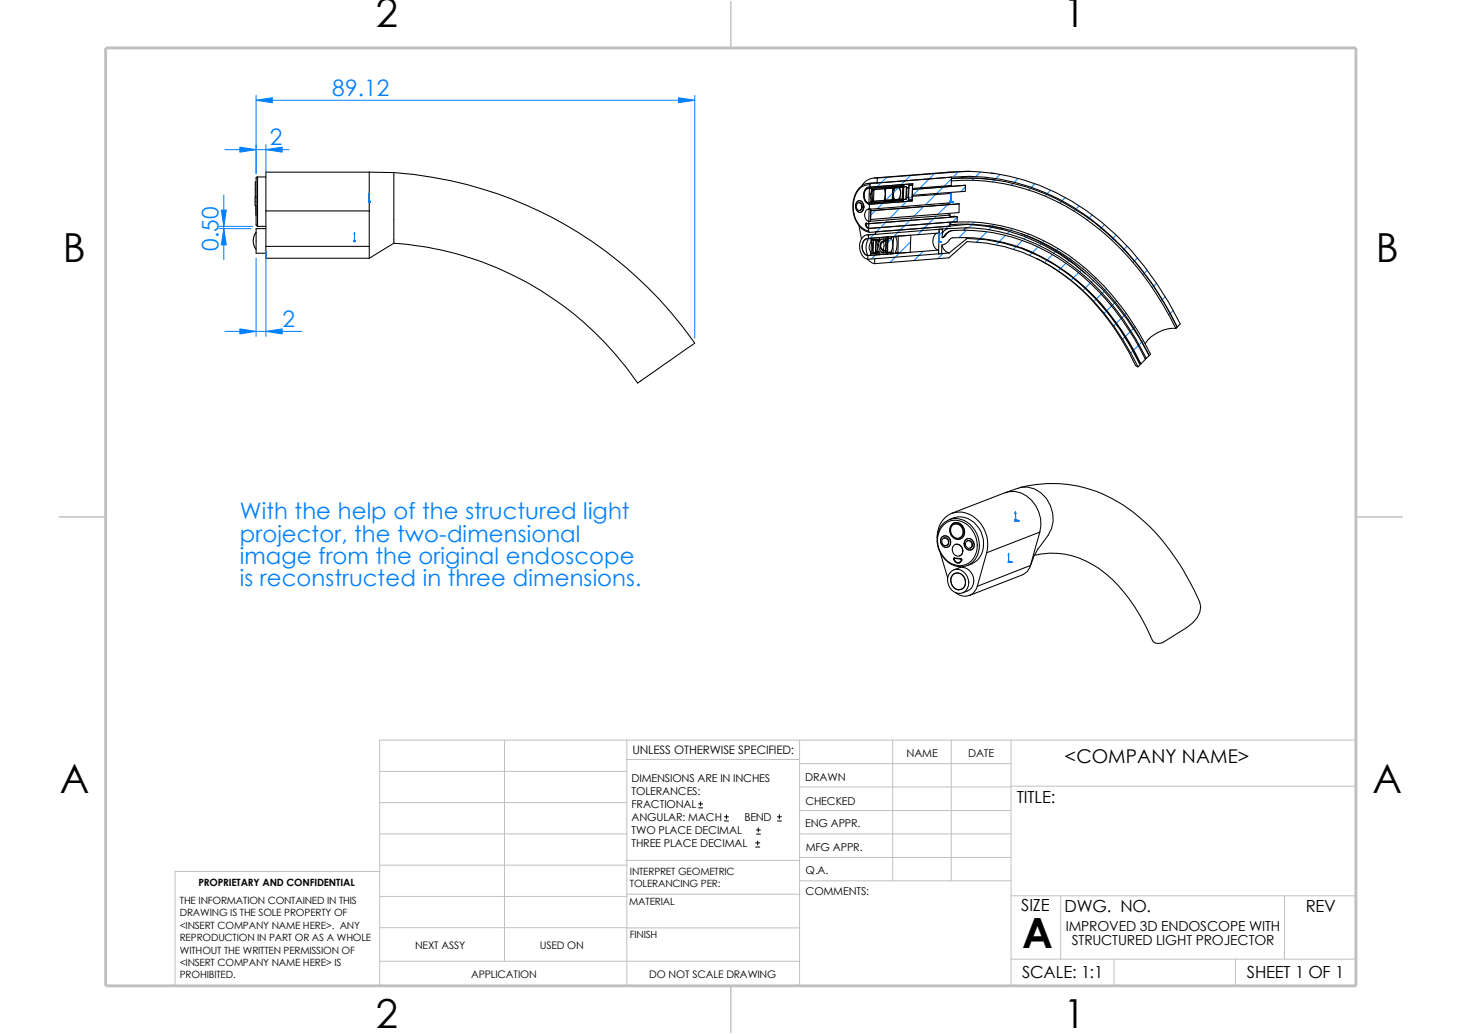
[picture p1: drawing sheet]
<svg xmlns="http://www.w3.org/2000/svg" width="297mm" height="210mm" viewBox="0 0 297 210" stroke-linecap="round" stroke-linejoin="round" font-family="sans-serif">
<g fill="none" stroke="#c0c0c0" stroke-width=".2">
<path d="M77.1 156.7h50.2M102.5 150.3v44.9M127.3 150.3v49.9M127.3 154.3h35.1M162.4 159.9h43M162.4 150.3v49.9M162.4 155.1h43M181.4 150.3v28.6M193.3 150.3v28.6M205.4 150.3v49.9M205.4 159.7h70.1M77.1 177h-41.5v23.2h239.9v-49.9h-198.4v49.9"/>
<path d="M77.1 163h50.2M77.1 175.7h50.2M77.1 169.4h50.2M127.3 174.8h35.1M162.4 174.2h43M162.4 169.4h43M162.4 164.6h43M162.4 178.9h43M77.1 195.2h85.3M77.1 188.4h50.2M77.1 182.1h50.2M127.3 188.5h35.1"/>
<path d="M127.3 181.6h35.1M205.4 181.9h70.1M205.4 194.8h70.1M215.5 181.9v12.9M226.3 194.8v5.4M251 194.8v5.4M260.9 181.9v12.9"/>
</g>
<path d="M148.5 .2v9.5M11.9 105h9.6M275.5 105h9.5M148.5 200.2v9.6" fill="none" stroke="#c0c0c0" stroke-width=".3"/>
<path d="M21.5 9.7h254v190.5h-254z" fill="none" stroke="#c0c0c0" stroke-width=".59"/>
<g fill="none" stroke="#000" stroke-width=".21">
<path d="M52 37h-.1v3h.1M52.3 35.9h-.1l-.2 .3v9.6l.3 .1M52.3 35.9v10.1h1.7M52.3 35.9h1.7M75 35l5 .1M80 35.1v14.3M80 35.1a81.3 81.3 0 0 1 61.1 34.6l-11.6 8.1a65.3 65.3 0 0 0-49.5-28.4M176.4 38.3h.3M176.6 38.3l-.1 2.9M176.6 38.3a1.19 1.19 0 0 0-1 1.5 1.4 1.4 0 0 0 .9 1.4M176.7 37.5a3.3 3.3 0 0 0-3.2 3.1 5.4 5.4 0 0 0 2.4 6.2l.5 .1M176.7 38a1.45 1.45 0 0 0-1.2 2 1.56 1.56 0 0 0 1.1 1.5"/>
<path d="M176.7 37.5v.8M177 37.3l-.3 .2M177 37.3a3.6 3.6 0 0 0-3.6 3.5 5.9 5.9 0 0 0 2.2 6l1 .4M177 38.2v.8a1.17 1.17 0 0 0 0 1.4v.8M177 38.2l-.4 .1M177.3 38.5h-.3v2.4M177.3 38.5l-.1 2.4M177.5 38.5l2.2-.2a4.4 4.4 0 0 1-.1 2.4l-2.1 .2M177.5 38.5v.2h-.2v-.2M177.5 38.5v2.4M178.2 36.2a3.3 3.3 0 0 0-3.2 1.6M178.2 36.2v1l-1.8 .1"/>
<path d="M179.7 38.3h.1M179.9 38.3l1.5-.1-.1 2.4-1.5 .1zM181.5 38.6l-.1 .1M182.7 38.1l-1 .1a4.2 4.2 0 0 0 0 2.4M182.7 38.1a2.25 2.25 0 0 1-.1 2.4M183.4 38.1h-.7M183.4 38.1l-.1 2.3M183.4 38.1l-5.9 .4M183.6 37.5v.6h-.2v-.2l-3.5 .3v-.2l-2.9 .2M183.6 37.7l-6.9 .6M183.6 37.5l-6.9 .5M184.1 38.2v2"/>
<path d="M184.1 37.9h-.5l-.1 2.6h.6M184.1 37.9v.3M184.1 37.9v2.6M184.5 38.1l-.4 .1M184.5 38.1l-.1 2M184.7 37.6v.6l-.2-.1M184.7 37.6l-.1 3M185.4 38.5l10.7-.9v1.3l-10.8 .8zM185.4 37.6h-.7M185.4 37.6l-.1 3M185.4 37.3l-8.7 .7M185.4 37.3l-1.8 .2"/>
<path d="M185.4 37.3v.3M192.7 35h.6M192.7 35l-15.1 1.2M192.9 39.1l.3 .2M193.1 37.7l-.3 .2M193.2 39.3l-7.9 .6v.9M193.2 39.3l-.1 1.9-16.5 1.3M193.3 36.2h.1a39.7 39.7 0 0 1 8.5 .3M193.3 36a42.1 42.1 0 0 1 32.7 12.2 62.6 62.6 0 0 1 13.1 18.2M193.3 36l-16.3 1.3M193.3 36v1.7l-7.9 .6v-1M193.3 35l-15.1 1.2"/>
<path d="M196.1 35.9l-.8 .3M196.1 37.6h.1M196.9 34.8a44.1 44.1 0 0 1 30 13.1 65.4 65.4 0 0 1 12.9 17.9l-.7 .6M196.9 34.8l-4.3 .2M196.9 34.8l-3.6 .2M201.3 35.2l.8 .1M202.1 36.6h.3M52 43.7h.1M52 47.2l-.4 .7-.2 .8 .1 1 .5 1M52 40.2h-.2l.2 3.5M54 50v2.5h21v-2.5M54 42.8v-7.8h21v7.8"/>
<path d="M54 46.4h-2v5h2M54 42.8h21M54 50h21M54 42.8v7.2M75 42.8v7.2M80 49.4l-5 3.1M174.2 40.9a1.04 1.04 0 0 1 1.1 .3 1.04 1.04 0 0 1 .1 1.2 .79 .79 0 0 1-.9 .7 .79 .79 0 0 1-.6-.9 1.29 1.29 0 0 1 .3-1.3zM174.3 41.2a.8 .8 0 0 1 .8 .7 .8 .8 0 0 1-.6 .9 .9 .9 0 0 1-.2-1.6zM174.5 41.1a.82 .82 0 0 1 .7 .8 .82 .82 0 0 1-.6 .9M174.5 45.8l.5 2.7M175.8 45.6h.1M175.8 45.6a.93 .93 0 0 0 .7 .8"/>
<path d="M175.9 45.6l.3 .6 .3 .1M175.9 45.6h.1M175.9 45.6l.1 .4 .5 .3M176 45.3l-.1 .3M176 45.3l.5 .1M176 45.4l.5 .1M176 45.3l-.2 .3M176 45.4l-.1 .2M176 45.3v.1M176.3 52.7l.7 .6 .7 .3M176.3 51.9v.8M176.4 48.4a1.74 1.74 0 0 0-.9 2.9l.2 .3 .6 .3"/>
<path d="M176.4 48.4a3.8 3.8 0 0 0-.1 3.5M176.4 42.5h.2M176.4 47.7v.7M176.4 47.7a2.09 2.09 0 0 0-1.7 2.8 2.36 2.36 0 0 0 1.6 2.2M176.5 46.4l-.1 .5M176.5 45.5v.8M176.5 41.2h.5M176.6 45.4l-.1 .1M176.6 42.5a1.16 1.16 0 0 0-.8 1.9l.2 .3 .5 .3M176.6 42.5h.3l-.1 2.5h-.3M176.6 42.5l-.1 2.5M176.6 41.5v1"/>
<path d="M176.9 42.8l18-1.4-.1 1.8-17.9 1.4zM176.9 51.5h.1M176.9 51.4h.1M176.9 51.5v.4M177 40.9v.3M177 48.4v.5l.1-.2-.1 2.8M177 48.4v.7a1.68 1.68 0 0 0-.1 2.1v.7M177 48.4h-.6M177 51.4l-.1 .1M177 51.4v.1M177.2 40.9h-.2M177.2 40.6l.3 .1"/>
<path d="M177.4 51.4h.1M177.4 51.4v.1M177.4 51.5h-.4M177.5 48.7h-.5l1.4-.1v.4a2.7 2.7 0 0 0 0 2M177.5 48.8l-.1 2.6M177.5 48.8h.1M177.5 48.7l.7-.1v.3M177.5 40.7v.2M177.5 48.7v.1M177.5 40.7h-.3v.2M177.5 48.7a5.7 5.7 0 0 0-.1 2.8M177.7 53.6l15.1-1.2 3.7-3.3a36.1 36.1 0 0 1 25.4 11.8 54.8 54.8 0 0 1 9.3 13.6"/>
<path d="M177.7 52.5v1.1M177.8 51.4h-.4M177.8 51.1h.3M177.9 48.8h-.4M177.9 48.8l-.1 2.6M177.9 48.8l.2 .1M178.1 51.1l-.3 .3M178.1 51.4h.3M178.1 51.1v.1M178.1 51.2v.2l-.7 .1M178.1 48.9l-.2 .1M178.2 48.9l.2-.1z"/>
<path d="M178.2 48.9a3.1 3.1 0 0 0-.1 2.3M178.2 48.9h-.1M178.4 51.4l-1.5 .1M178.4 51v.2h-.3M178.4 51l.2 .1M178.6 51.7l-1.7 .2M178.6 51.1h-.2v.3M178.6 51.1v.6M178.7 48.3l-.1 .3h.9v.4M178.7 48.3l-1.7 .1M178.7 48.3l-.1 .6h-.2M179.2 48.6a1.6 1.6 0 0 0 .2 2.8"/>
<path d="M179.4 49a1.01 1.01 0 0 0-.6 1 1.01 1.01 0 0 0 .7 .9h-.1M179.4 51.4h-.8v.3M179.4 50.9v.5M179.5 51.1l.3 .2M179.5 50.7v.7l.7-.1-.2-.1M179.5 49.1a.84 .84 0 0 0-.6 .8 .84 .84 0 0 0 .6 .8M179.5 49.1l.1 1-.1 .6M179.5 49a.96 .96 0 0 0-.7 .8 .96 .96 0 0 0 .4 1l.2 .1M179.5 48.9h.4l.1 .5-.2 1.5M179.5 48.6h.1M179.5 48.9l.5 .1M179.5 48.9v.2"/>
<path d="M179.5 48.6v.4M179.6 40.6l.1 .1M179.7 40.6l.1-.1v.2zM179.8 40.7h.1M179.8 48.9h-.1M179.8 50.9h-.3M179.8 50.8h.2M179.8 50.9h.2h-.3M179.8 50.9v.4M179.8 41l3.7-.3-6.8 .5-.1 .3M179.8 41l-2.8 .2M179.9 48.9h-.3"/>
<path d="M179.9 48.5h.1l-.1 .4zM180 50.8v.5h-.2M180 49v1.8M180 48.8h.3M180.3 48.1v.7M180.3 48.1h.1M180.3 48.8h.1h-.4v.2M180.3 48.1l-1.6 .2M180.3 48.5l-.8 .1M180.3 51v.6M180.3 51h-.1v.6h.1M180.3 51h-.3"/>
<path d="M180.4 48.1l-.2 1.8 .1 1.1M181 51.2l.5 .2M181 51.6h-.7M181 51.2v.4M181.1 48.1h-.7M181.1 48.1v.3M181.1 48.4l-.7 .1-.1 2.8 .7-.1M181.1 48.4a3.5 3.5 0 0 1-.1 2.8M181.3 40.5l.1 .1M181.3 40l.2 .1M181.5 51.5l-.5 .1M181.5 51.4l-.5 .1"/>
<path d="M181.5 51.4v.1M181.5 40.5l.2 .1M181.6 48l-.5 .2 .1-.1M181.6 48l-.2 2.2 .1 1.3M181.6 48l-.5 .1M181.9 51.5h-.4M181.9 51.2l.5 .2M181.9 48h-.3M181.9 48a4.6 4.6 0 0 1 0 3.5M182.2 48.1h-.2M182.4 51.4l-.5 .1M182.4 51.4h.1"/>
<path d="M182.5 48h-.6M182.5 48l2.5-.2-.1 3.5-2.5 .1M182.5 48l-.1 3.4M182.6 40.5l-.9 .1M183.3 40.2l.2 .1M183.3 40.4l-.7 .1M183.3 40.4l-5.8 .5M183.5 40.3h-.2v.3l-3.5 .3v.1M183.5 40.3v.7M183.5 41l-6.9 .5M184.1 40.2v.3M184.4 40.1l-.3 .1"/>
<path d="M184.4 40.1h.2v.5M185.3 40.8l-8.7 .7M185.3 40.8l-1.8 .2M185.3 40.6h-.7M185.3 40.6v.2M190.4 47.4a1.96 1.96 0 0 0 .3 3.4M190.7 51.6l.6-.1v-1.8a3.4 3.4 0 0 0 2-1.3 34.8 34.8 0 0 1 25.6 8.6 51.2 51.2 0 0 1 12.9 16.9M190.7 50.8l-14.4 1.1M190.7 50.8v.8M190.8 46.6l-14.4 1.1M190.8 46.6v.7l-14.4 1.1M190.8 46.6l-.1 5"/>
<path d="M190.8 46.6l.7-.1-.1 1.8M191.3 49.9l.3 .6 .6 .6 .6 .3M191.9 47.9l-.5 .4M192.1 47.8l-.2 .1M192.1 47.8l-.2 .3-.5 .2M192.6 43.4l.4 .3M192.8 51.4l-16.5 1.3M192.9 41.2l-.5 .4M193 46.4a36.8 36.8 0 0 1 28.2 10.4 55.6 55.6 0 0 1 11.7 16M193 46.4l-.7 .1-.6 .4-.3 .6M193 46.4l-2.2 .2M193 45.9l3.6-.3a41 41 0 0 1 27.3 13.2 59.1 59.1 0 0 1 9.6 13.4"/>
<path d="M193 45.9v-.7a37.8 37.8 0 0 1 29.4 11 53.7 53.7 0 0 1 11.3 15.7l-.2 .3M193 45.9l-16.3 1.3-.3-.3M193 45.9l-15.1 1.2v.5l-1.8 .1M193 45.6a37.5 37.5 0 0 1 29.2 11 56.2 56.2 0 0 1 11.3 15.6M193 43.7l-16.5 1.3v.4M193 43.7v.4M193.6 46.8h-.1a2.06 2.06 0 0 0-1.6 1.1M193.6 46.8a2.19 2.19 0 0 0-1.5 1M193.6 46.8a37 37 0 0 1 28.2 11 53.7 53.7 0 0 1 10.9 15.2l-.9 .9M193.9 43.9l-.9 .1M193.9 43.9l.6 .1M193.9 43.9h.1"/>
<path d="M194.5 44l-18 1.4M194.5 44l-.1 1-17.9 1.4M194.8 41.4h.1M196.2 48.3l.3 .1M196.4 46.3l-.4 .2-.2 .3M196.5 48.4l-3.7 3M196.5 48.4a36.5 36.5 0 0 1 26.2 12.4 52.3 52.3 0 0 1 8.9 13.3l-.4 .4M201 45.9l3.1 .6M207.4 47.5a39.2 39.2 0 0 1 13.2 8.1M207.6 50.4l2.6 1.1M210.5 52.5a43.3 43.3 0 0 1 18.7 18.8l1.5 2.9 .5 .3M216.5 55.3a51.6 51.6 0 0 1 15.2 18.6h.1"/>
<path d="M231.4 73.4v.2M232.9 72.8h-.3M233.5 72.2l-.6 .6M238.9 66.7a7.4 7.4 0 0 0-6.3 3.1M239.1 66.4a57.2 57.2 0 0 0-20.6-23.8 41.4 41.4 0 0 0-25.2-6.3v.4a42.1 42.1 0 0 1 32.4 11.9 60.9 60.9 0 0 1 13.2 18.1M239.1 66.4l-.2 .3M206.9 99.1l-2.6 .9M206.9 99.2a5.3 5.3 0 0 1 6.5 3.5 6.1 6.1 0 0 1-.5 6 16.5 16.5 0 0 0-3.6 6.4M207.2 99a26.8 26.8 0 0 1 25.4 7.1 49.4 49.4 0 0 1 11.1 16.2 3.9 3.9 0 0 1-1.4 4.2l-1.2 1-4.5 2.8a1.62 1.62 0 0 1-2.4-.2M190.4 109.2a4.8 4.8 0 0 1 5-5.2 6.6 6.6 0 0 1 5 8.3M191 112.3l1.5 5.1M191.3 109.2a1.17 1.17 0 0 1 1.7 .2 1.17 1.17 0 0 1-.5 1.7 1.27 1.27 0 0 1-1.2-.5 1.27 1.27 0 0 1 0-1.4z"/>
<path d="M191.4 106.6a4.1 4.1 0 0 1 6.6 1.1 4.9 4.9 0 0 1-1.4 7.2 4.6 4.6 0 0 1-5.8-3.2 5.2 5.2 0 0 1 .6-5.1zM191.4 109.1a1.17 1.17 0 0 1 1.6 .5 1.17 1.17 0 0 1-.6 1.6 1.29 1.29 0 0 1-1.2-.8 1.29 1.29 0 0 1 .2-1.3zM191.5 109.4a.76 .76 0 0 1 1.1 .4 .76 .76 0 0 1-.6 1 .88 .88 0 0 1-.5-1.4zM191.7 109.3a.79 .79 0 0 1 1 .5 .79 .79 0 0 1-.4 1M191.7 106.6a3.8 3.8 0 0 1 5.9 1.2 4.6 4.6 0 0 1-1.4 6.9 4.5 4.5 0 0 1-5.5-3.4 4.6 4.6 0 0 1 1-4.7zM192.8 105.5a4.5 4.5 0 0 1 6.1 1.9 5.1 5.1 0 0 1-.9 6.8l-1.5 .7M193 116.4a2.09 2.09 0 0 1 3.6 .8 2.09 2.09 0 0 1-.3 2.6 2.09 2.09 0 0 1-2.5 .4 2.81 2.81 0 0 1-.8-3.8zM193.4 106.8a1.47 1.47 0 0 1 2 .3 1.47 1.47 0 0 1-.2 2 1.47 1.47 0 0 1-1.7-.3 1.47 1.47 0 0 1-.3-1.7zM193.5 116.9a1.53 1.53 0 0 1 1.6-.4 1.53 1.53 0 0 1 1 1.3 1.47 1.47 0 0 1-.9 2 1.47 1.47 0 0 1-1.9-1.2 1.86 1.86 0 0 1 .2-1.7zM193.5 106.3a1.75 1.75 0 0 1 2.2 .9 1.75 1.75 0 0 1-.5 2.2 1.79 1.79 0 0 1-2.1-.9 1.79 1.79 0 0 1 .4-2.2zM193.7 116.6a1.72 1.72 0 0 1 2.3 .9 1.72 1.72 0 0 1-.9 2.3 1.85 1.85 0 0 1-1.8-1.1 1.85 1.85 0 0 1 .4-2.1zM193.7 113.5h.1"/>
<path d="M193.8 113.5h.1M193.8 115.7a2.57 2.57 0 0 1 3.8 1.2 2.57 2.57 0 0 1-2 3.5M193.8 110.8a1.2 1.2 0 0 1 1.7 .5 1.2 1.2 0 0 1-.7 1.6 1.31 1.31 0 0 1-1.2-.7 1.31 1.31 0 0 1 .2-1.4zM193.8 113.5a.78 .78 0 0 0 .7 .8 .78 .78 0 0 0 .8-.6M193.8 113.5a.92 .92 0 0 0 1.1 .8M193.8 113.3v.2M193.8 106.5a1.52 1.52 0 0 1 1.8 .9 1.52 1.52 0 0 1-.7 1.9M193.9 113.3l-.2 .2M193.9 113.4l-.1 .1M193.9 113.3l1.3 .2 .2 .1a.77 .77 0 0 1-.7 .8 .77 .77 0 0 1-.9-.6l-.1-.3M193.9 113.4l1.3 .2M193.9 113.3v.1"/>
<path d="M194.1 110.6a1.26 1.26 0 0 1 1.4 .8 1.26 1.26 0 0 1-.6 1.5M195.2 113.5v.1M195.2 113.6l.1 .1M195.3 113.7h.1M196.1 109.7a1.11 1.11 0 0 1 1.3-.1 1.11 1.11 0 0 1 .5 1.3 1 1 0 0 1-1 .8 1 1 0 0 1-1-.9v-.7zM196.3 110a.76 .76 0 0 1 1.1 .4 .76 .76 0 0 1-.6 1 .88 .88 0 0 1-.5-1.4zM196.5 109.9a.8 .8 0 0 1 1 .4 .8 .8 0 0 1-.4 1M198.5 119.1a2.66 2.66 0 0 1-4.4 1.3M200.4 112.3l-1.9 6.8M204.2 100.1l-10.9 4.2M204.2 100.1a5.2 5.2 0 0 1 6.2 2.6 6.6 6.6 0 0 1 .8 5.4M207.7 116.8l-10.8 4.1"/>
<path d="M209.3 114.9a2.5 2.5 0 0 1-1.6 1.8M209.3 114.9l-10.8 4.2M210.2 112.8a17 17 0 0 1 15.9 5 36.9 36.9 0 0 1 8 12.3M211.2 108.1l-10.8 4.2M211.2 108.1l-1.9 6.8"/>
<circle cx="179.8" cy="38.5" r=".11"/>
<circle cx="181.5" cy="38.4" r=".18"/>
<circle cx="181.4" cy="40.4" r=".18"/>
</g>
<g fill="#00f" stroke="#00f" stroke-width=".2">
<path d="M206.8 105.7h.3l-.3 .1z"/>
<path d="M206.3 104l.1 .4h-.2z"/>
<path d="M205.4 114l.3 .2h-.3z"/>
<path d="M204.9 112.4l.1 .3-.2 .1z"/>
<path d="M75 39.2l.1 .4h-.2z"/>
<path d="M72 47.2l.1 .4h-.2z"/>
<path d="M193.5 40.9l.2 .1-.2 .1z"/>
<path d="M193.2 39.3l.1 .3h-.2z"/>
<path d="M191.1 49l.2 .1-.2 .1z"/>
<path d="M190.8 47.4l.1 .3h-.2z"/>
</g>
<g fill="none" stroke="#00f" stroke-width=".2">
<path d="M75 39.2v1.9M193.2 39.3l-.1 1.6 .6 .1M71.9 48.9h.3M71.9 48.8l.3 .3M72 48.9h.1M72 47.2v1.9M72.1 48.8l-.3 .3M74.9 40.9h.3M74.9 40.8l.3 .3M75 40.9h.1M75.1 40.8l-.3 .3M190.6 49.1h.3"/>
<path d="M190.6 48.9l.3 .3M190.8 48.9v.3M190.8 47.4v1.7h.5M190.9 48.9l-.3 .3M193 40.9h.3M193 40.8l.3 .3M193.1 40.8v.3M193.3 40.8l-.3 .3M204.8 114.1h.3M204.8 114l.3 .3M204.9 112.4v1.7l.8 .1M204.9 114v.3"/>
<path d="M205.1 114l-.3 .3M206.2 105.7h.3M206.2 105.5l.3 .3M206.3 104v1.7h.8M206.3 105.5v.3M206.5 105.5l-.3 .3"/>
</g>
<g fill="none" stroke="#0080ff" stroke-width=".2">
<path d="M52 19.4v15.9M141.1 19.4v49.3M45.5 39.6v13.2M45.7 30.4h13M52 20.4h89.1M54 29.4v5.6M176.9 39.2l-.3 .3M177.3 38.8l-.3 .3M180.1 36l-2.7 2.7M181.3 39.3l-3 3.1M185 35.6l-3.4 3.5M185.3 39.8l-2.2 2.2"/>
<path d="M186.7 38.4l-1.2 1.3M189.9 35.3l-3 2.9M190.1 39.5l-2.1 2.1M191.6 38l-1.3 1.3M193.3 36.3l-1.5 1.5M194.7 34.9l-1.1 1.1M196.1 38l-.9 .9M197.9 36.2l-.4 .4M199.2 34.9l-1 1M202.1 36.5l-.5 .5M203.2 35.4l-.9 .9M205.8 37.3l-.4 .3"/>
<path d="M206.8 36.3l-.8 .8M209.3 38.2l-.3 .4M210.2 37.3l-.7 .8M212.6 39.5l-.3 .3M213.4 38.7l-.7 .6M44.5 46.4h6.5M44.5 46h6.8M52 52.5v15.8M54 51.1v17.2M177.5 47.6l-1.3 1.3M177.9 42.7l-1.4 1.4M178.2 51.4l-1.2 1.2"/>
<path d="M178.5 51.1l-.1 .1M180 49.7l-.4 .3M180.3 49.3l-.3 .2M180.5 44.7l-2.6 2.5M181.1 48.5l-.7 .7M182.8 42.3l-2 2M185 49.1l-4.2 4.2M185.3 44.3l-3.8 3.8M187.5 51.1l-1.8 1.8M187.6 42l-1.9 1.9M190.2 43.9l-3.8 3.8M191.4 47.2l-.6 .6"/>
<path d="M191.6 51.5l-1.1 1M192.5 41.6l-2 1.9M193.1 40.9l-.2 .3M193.4 45.1l-1.3 1.4M194.5 44.1l-1 1M196.3 46.8l-1.5 1.5M197.5 45.6l-.7 .7M198 45.1l-.5 .5M199 48.6l-.7 .6M200.5 47.1l-1.4 1.3M201.4 46.1l-.6 .6M202 45.6l-.4 .4"/>
<path d="M202.9 49.1l-.5 .6M204.3 47.8l-1.3 1.3M205.1 47l-.5 .5M205.7 46.4l-.4 .4M206.5 50.1l-.6 .5M207.7 48.9l-1.2 1.1M208.4 48.1l-.4 .5M209 47.5l-.3 .4M209.7 51.4l-.5 .5M210.9 50.2l-1.1 1.1M211.5 49.5l-.4 .4M212.1 48.9l-.3 .3"/>
<path d="M212.7 52.8l-.5 .5M213.8 51.7l-1 1.1M214.4 51.1l-.4 .4M215 50.5l-.3 .3M215.5 54.6l-.5 .4M215.6 40.9l-.3 .3M216.4 40.1l-.7 .7M216.5 53.5l-1 1M217.1 52.9l-.4 .4M217.7 52.3l-.3 .3M218.1 56.5l-.5 .4M218.5 42.5l-.4 .4"/>
<path d="M219.1 55.4l-1 1M219.2 41.8l-.6 .7M219.7 54.8l-.4 .4M220.2 54.3l-.3 .3M220.5 58.5l-.5 .6M221.1 44.4l-.2 .3M221.5 57.5l-1 1M221.9 43.6l-.6 .7M222.1 56.9l-.4 .4M222.6 56.4l-.3 .3M223.7 46.3l-.3 .3M223.7 59.7l-.9 1"/>
<path d="M224.3 59.2l-.4 .4M224.4 45.6l-.6 .7M224.8 58.7l-.3 .3M226.1 48.4l-.3 .3M226.7 47.8l-.6 .6M228.3 50.7l-.3 .2M228.9 50l-.5 .6M231.1 52.4l-.9 .9M233 54.9l-.8 .9M234.9 57.5l-.8 .9M45.7 67.3h15.6M222.7 60.8l-.5 .5"/>
<path d="M224.8 63.2l-.5 .4M225.8 62.1l-.9 1M226.4 61.6l-.4 .4M226.7 65.7l-.5 .5M226.9 61.1l-.3 .3M227.8 64.7l-1 .9M228.4 64.1l-.5 .4M228.5 68.5l-.5 .4M228.8 63.7l-.3 .2M229.6 67.4l-1 .9M230.2 71.3l-.5 .4M230.3 66.7l-.6 .5"/>
<path d="M230.6 66.3l-.3 .3M231.2 70.2l-.9 .9M231.9 69.5l-.5 .6M232.3 69.2l-.3 .2M236.7 60.3l-.9 .8M237.7 63.7l-.3 .3M238.3 63.1l-.6 .6"/>
</g>
<g fill="none" stroke="#000" stroke-width=".2">
<path d="M141.9 164.1h.8M141.9 163.3h.8M142.3 162.9v.8M147.2 166.8h.8M147.2 165.9h.8M147.6 165.5v.8M153.5 172h.8M153.5 171.2h.8M153.7 169.4h.8M153.7 168.6h.8M153.9 170.8v.8M154.1 168.1v.9"/>
<path d="M157.9 166.8h.8M157.9 165.9h.8M158.3 165.5v.8"/>
</g>
<g fill="#0080ff" stroke="#0080ff" stroke-width=".2">
<path d="M48.7 29.9l3.3 .5-3.3 .5z"/>
<path d="M54 30.4l3.3-.5v1z"/>
<path d="M52 20.4l3.3-.5v1z"/>
<path d="M137.8 19.9l3.3 .5-3.3 .5z"/>
<path d="M54 67.3l3.3-.5v1z"/>
<path d="M48.7 66.8l3.3 .5-3.3 .5z"/>
<path d="M45.5 46.4l.5 3.3h-1z"/>
<path d="M45 42.7h1l-.5 3.3z"/>
</g>
<text font-size="8.5" x="207.6" y="192.5">A</text>
<g font-size="8.1">
<text x="76.4" y="5.5">2</text>
<text x="216.1" y="5.5">1</text>
<text x="12.8" y="53.2">B</text>
<text x="279.5" y="53.2">B</text>
<text x="12.1" y="161.1">A</text>
<text x="278.8" y="161.1">A</text>
<text x="76.4" y="208.7">2</text>
<text x="216.1" y="208.7">1</text>
</g>
<g font-size="4.6" fill="#0080ff">
<text x="67.5" y="19.4">89.12</text>
<text x="54.8" y="29.5">2</text>
<text x="44.4" y="50.9" transform="rotate(-90 44.4 50.9)">0.50</text>
<text x="57.4" y="66.4">2</text>
<text x="48.7" y="105.5">With the help of the structured light</text>
<text x="48.7" y="110">projector, the two-dimensional</text>
<text x="48.7" y="114.6">image from the original endoscope</text>
<text x="48.7" y="119.1">is reconstructed in three dimensions.</text>
</g>
<text font-size="3.9" x="216.3" y="154.9">&lt;COMPANY NAME&gt;</text>
<g font-size="3.4">
<text x="206.6" y="163.1">TITLE:</text>
<text x="207.5" y="185.1">SIZE</text>
<text x="216.3" y="185.2">DWG. NO.</text>
<text x="265.3" y="185.3">REV</text>
<text x="207.6" y="198.7">SCALE: 1:1</text>
<text x="253.3" y="198.7">SHEET 1 OF 1</text>
</g>
<g font-size="2.8">
<text x="216.5" y="189.1">IMPROVED 3D ENDOSCOPE WITH</text>
<text x="217.7" y="191.9">STRUCTURED LIGHT PROJECTOR</text>
</g>
<text font-size="2.4" x="128.5" y="153.2">UNLESS OTHERWISE SPECIFIED:</text>
<g font-size="2.2">
<text x="184.2" y="153.7">NAME</text>
<text x="196.7" y="153.8">DATE</text>
<text x="128.3" y="158.8">DIMENSIONS ARE IN INCHES</text>
<text x="128.3" y="161.5">TOLERANCES:</text>
<text x="163.6" y="158.5">DRAWN</text>
<text x="128.3" y="164.2">FRACTIONAL</text>
<text x="128.3" y="166.8">ANGULAR: MACH</text>
<text x="151.2" y="166.8">BEND</text>
<text x="163.6" y="163.4">CHECKED</text>
<text x="128.3" y="172.1">THREE PLACE DECIMAL</text>
<text x="128.3" y="169.5">TWO PLACE DECIMAL</text>
<text x="163.6" y="168">ENG APPR.</text>
<text x="163.7" y="172.8">MFG APPR.</text>
<text x="163.7" y="177.5">Q.A.</text>
<text x="163.7" y="181.7">COMMENTS:</text>
</g>
<g font-size="2.1">
<text x="84.3" y="192.8">NEXT ASSY</text>
<text x="109.6" y="192.7">USED ON</text>
<text x="95.7" y="198.6">APPLICATION</text>
<text x="131.9" y="198.7">DO NOT SCALE DRAWING</text>
</g>
<g font-size="2">
<text x="128" y="177.6">INTERPRET GEOMETRIC</text>
<text x="36.5" y="183.6">THE INFORMATION CONTAINED IN THIS</text>
<text x="40.3" y="180">PROPRIETARY AND CONFIDENTIAL</text>
<text x="127.8" y="183.7">MATERIAL</text>
<text x="128" y="180.2">TOLERANCING PER:</text>
<text x="36.5" y="186.1">DRAWING IS THE SOLE PROPERTY OF</text>
<text x="36.5" y="188.6">&lt;INSERT COMPANY NAME HERE&gt;. ANY</text>
<text x="36.5" y="191.1">REPRODUCTION IN PART OR AS A WHOLE</text>
<text x="127.9" y="190.5">FINISH</text>
<text x="36.5" y="193.7">WITHOUT THE WRITTEN PERMISSION OF</text>
<text x="36.5" y="196.2">&lt;INSERT COMPANY NAME HERE&gt; IS</text>
<text x="36.5" y="198.7">PROHIBITED.</text>
</g>
</svg>
